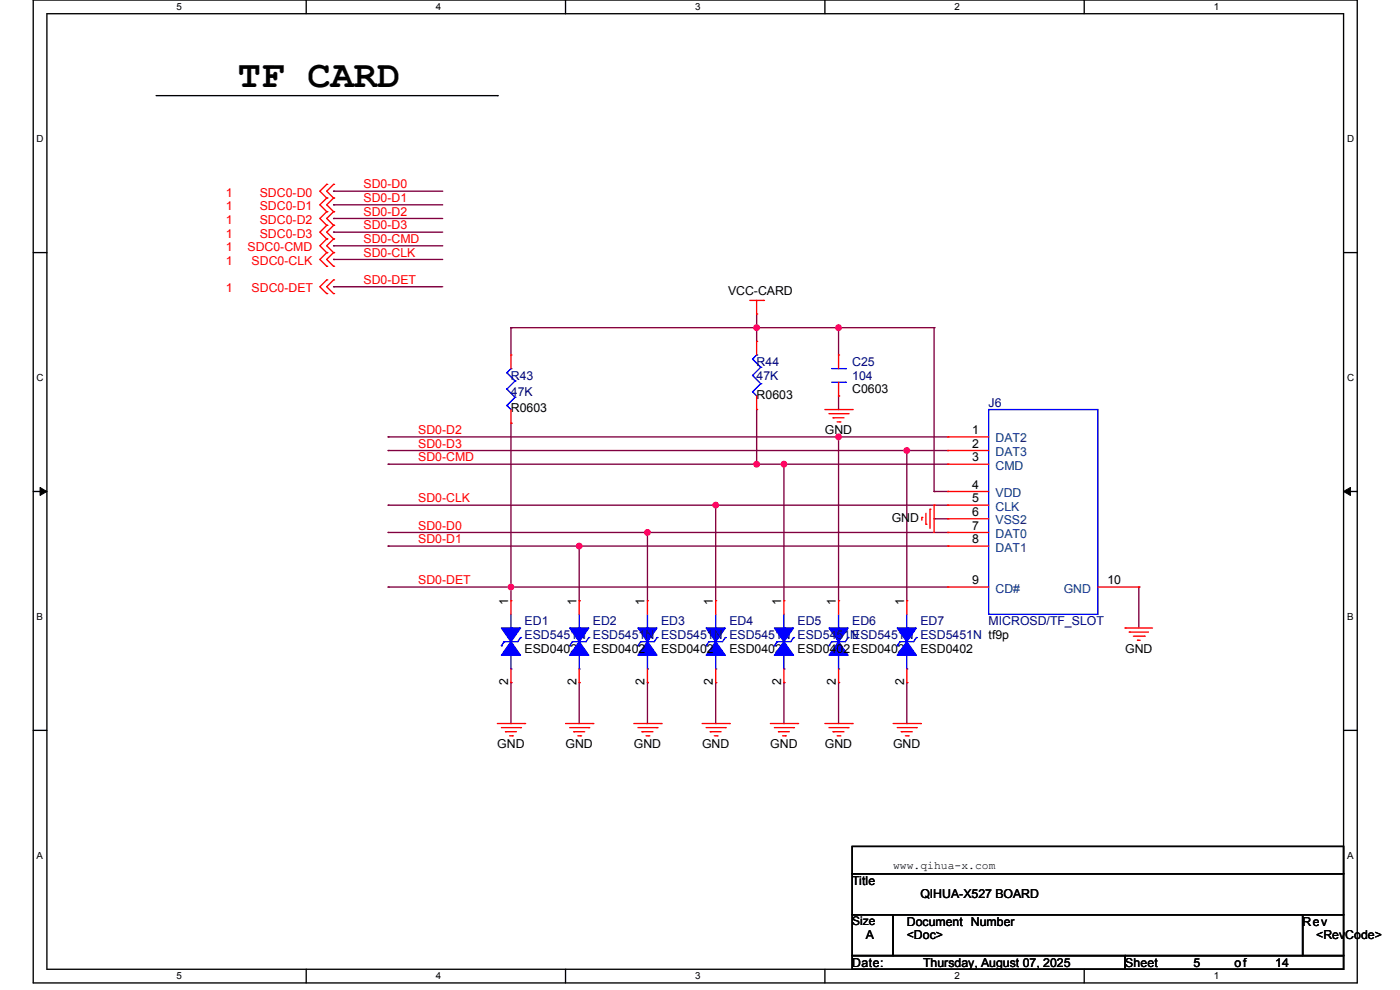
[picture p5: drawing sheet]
<svg xmlns="http://www.w3.org/2000/svg" width="297mm" height="210mm" viewBox="0 0 297 210" stroke-linecap="round" stroke-linejoin="round" font-family="sans-serif">
<path d="M7 0h280.9v208.5h-280.9zM9.9 2.9h275.1v202.7h-275.1z" fill="none" stroke="#000" stroke-width=".29"/>
<g fill="#fff">
<path d="M37.5 .3h1.1v2.3h-1.1z"/>
<path d="M37.5 205.9h1.1v2.3h-1.1z"/>
</g>
<path d="M65 0v2.9M65 205.6v2.9" fill="none" stroke="#000" stroke-width=".29"/>
<g fill="#fff">
<path d="M92.5 .3h1.1v2.3h-1.1z"/>
<path d="M92.5 205.9h1.1v2.3h-1.1z"/>
</g>
<path d="M120 0v2.9M120 205.6v2.9" fill="none" stroke="#000" stroke-width=".29"/>
<g fill="#fff">
<path d="M147.5 .3h1.1v2.3h-1.1z"/>
<path d="M147.5 205.9h1.1v2.3h-1.1z"/>
</g>
<path d="M175 0v2.9M175 205.6v2.9" fill="none" stroke="#000" stroke-width=".29"/>
<g fill="#fff">
<path d="M202.5 .3h1.2v2.3h-1.2z"/>
<path d="M202.5 205.9h1.2v2.3h-1.2z"/>
</g>
<path d="M230 0v2.9M230 205.6v2.9" fill="none" stroke="#000" stroke-width=".29"/>
<g fill="#fff">
<path d="M257.5 .3h1.2v2.3h-1.2z"/>
<path d="M257.5 205.9h1.2v2.3h-1.2z"/>
<path d="M7.8 28.2h1.5v2.4h-1.5z"/>
<path d="M285.8 28.2h1.5v2.4h-1.5z"/>
<path d="M7.8 78.9h1.5v2.3h-1.5z"/>
<path d="M285.8 78.9h1.5v2.3h-1.5z"/>
</g>
<path d="M7 53.6h2.9M285 53.6h2.9" fill="none" stroke="#000" stroke-width=".29"/>
<g fill="#fff">
<path d="M7.8 129.6h1.4v2.3h-1.4z"/>
<path d="M285.8 129.6h1.3v2.3h-1.3z"/>
</g>
<path d="M7 104.3h2.9M285 104.3h2.9" fill="none" stroke="#000" stroke-width=".29"/>
<path d="M8.5 103.4l1.4 .9-1.4 .8zM285 104.3l1.5-.9v1.7z" fill="#000" stroke="#000" stroke-width=".21"/>
<g fill="#fff">
<path d="M7.8 180.3h1.4v2.3h-1.4z"/>
<path d="M285.8 180.3h1.3v2.3h-1.3z"/>
</g>
<path d="M33.1 20.3h72.4M105.5 20.3h.1M7 154.9h2.9M285 154.9h2.9M180.8 179.5h104.2v5.8h-104.2zM180.8 185.3h104.2v8.7h-104.2zM180.8 194h8.7v8.7h-8.7zM189.5 194h86.8v8.7h-86.8zM276.3 194h8.7v8.7h-8.7zM180.8 202.7h57.9v2.9h-57.9zM238.7 202.7h46.3v2.9h-46.3z" fill="none" stroke="#000" stroke-width=".29"/>
<g fill="none" stroke="#800040" stroke-width=".29">
<path d="M70.8 46.3h.1M70.8 49.2h.1M70.8 55h.1M70.8 43.4h.1M70.8 52.1h.1M70.8 40.6h.1M70.8 46.3h23.1M70.8 49.2h23.1M70.8 55h23.1M70.8 43.4h23.1M70.8 52.1h23.1M70.8 40.6h23.1"/>
<path d="M70.8 60.8h.1M70.8 60.8h23.1M108.4 69.5h.1M108.4 69.5v5.8M108.4 69.5h89.8M160.5 69.5h.1M160.5 66.6v5.8M177.9 69.5h.1M177.9 69.5v5.8M198.2 69.5h.1M198.2 69.5v34.8M82.3 95.6h.1"/>
<path d="M82.3 98.5h.1M82.3 92.7h.1M82.3 92.7h118.8M82.3 95.6h118.8M82.3 98.5h118.8M108.4 89.8h.1M108.4 89.8v37.6M160.5 98.5h.1M160.5 86.9v11.6M166.3 98.5h.1M166.3 98.5v28.9M177.9 92.7h.1"/>
<path d="M177.9 84h.1M177.9 84v2.9M177.9 92.7v34.7M192.4 95.6h.1M192.4 95.6v31.8M82.3 115.8h.1M82.3 112.9h.1M82.3 107.2h.1M82.3 112.9h118.8M82.3 115.8h118.8M82.3 107.2h118.8M122.9 115.8h.1"/>
<path d="M122.9 115.8v11.6M137.4 112.9h.1M137.4 112.9v14.5M151.8 107.2h.1M151.8 107.2v20.2M198.2 104.3h.1M198.2 110h.1M198.2 104.3h2.9M198.2 110h2.9M82.3 124.5h.1M82.3 124.5h118.8M108.4 124.5h.1"/>
<path d="M122.9 127.4h.1M241.6 124.5h.1M241.6 124.5v8.7M108.4 144.8h.1M108.4 144.8v8.7M122.9 144.8h.1M122.9 144.8v8.7M137.4 144.8h.1M137.4 144.8v8.7M151.8 144.8h.1M151.8 144.8v8.7M166.3 144.8h.1"/>
<path d="M166.3 144.8v8.7M177.9 144.8h.1M177.9 144.8v8.7M192.4 144.8h.1M192.4 144.8v8.7"/>
</g>
<g fill="#f0f" stroke="#f0f" stroke-width=".29">
<circle cx="137.3" cy="112.9" r=".57"/>
<circle cx="122.9" cy="115.8" r=".57"/>
<circle cx="160.5" cy="98.5" r=".58"/>
<circle cx="177.9" cy="92.7" r=".57"/>
<circle cx="177.9" cy="69.5" r=".58"/>
<circle cx="160.5" cy="69.5" r=".58"/>
<circle cx="151.8" cy="107.1" r=".57"/>
<circle cx="108.4" cy="124.5" r=".57"/>
<circle cx="166.3" cy="98.5" r=".57"/>
<circle cx="192.4" cy="95.6" r=".58"/>
</g>
<g fill="none" stroke="#f00" stroke-width=".29">
<path d="M69.3 39.1h.1M69.3 39.1l-1.4 1.5 1.4 1.4M70.8 39.1h.1M70.8 39.1l-1.5 1.5 1.5 1.4M69.3 53.6h.1M69.3 56.5h.1M69.3 47.8h.1M69.3 50.7h.1M69.3 44.9h.1M69.3 59.4h.1M69.3 42h.1M69.3 53.6l-1.4 1.4 1.4 1.5"/>
<path d="M69.3 47.8l-1.4 1.4 1.4 1.5M69.3 44.9l-1.4 1.4 1.4 1.5M69.3 50.7l-1.4 1.4 1.4 1.5M69.3 59.4l-1.4 1.4 1.4 1.5M69.3 42l-1.4 1.4 1.4 1.5M70.8 53.6h.1M70.8 56.5h.1M70.8 47.8h.1M70.8 50.7h.1M70.8 44.9h.1M70.8 59.4h.1M70.8 42h.1"/>
<path d="M70.8 53.6l-1.5 1.4 1.5 1.5M70.8 47.8l-1.5 1.4 1.5 1.5M70.8 44.9l-1.5 1.4 1.5 1.5M70.8 50.7l-1.5 1.4 1.5 1.5M70.8 59.4l-1.5 1.4 1.5 1.5M70.8 42l-1.5 1.4 1.5 1.5M69.3 62.3h.1M70.8 62.3h.1M108.4 75.3h.1M108.4 75.3v2.9M159.1 63.7h2.9M160.5 66.6h.1"/>
<path d="M160.5 72.4h.1M160.5 63.7v2.9M160.5 72.4v2.9M162 63.7h.1M177.9 75.3h.1M177.9 75.3v2.9M108.4 89.8h.1M108.4 86.9v2.9M160.5 86.9h.1M160.5 84v2.9M175 86.9h5.8M175.9 87.7h4"/>
<path d="M176.7 88.6h.1M176.7 88.6h2.3M177.6 89.5h.6M177.9 84h.1M177.9 81.1v2.9M178.2 89.5h.1M179.9 87.7h.1M180.8 86.9h.1M201.1 95.6h.1M201.1 98.5h.1M201.1 92.7h.1M201.1 95.6h8.6"/>
<path d="M201.1 98.5h8.6M201.1 92.7h8.6M195.6 109.8h.1M195.6 109.8v.5M196.4 111.2h.1M196.4 108.9v2.3M197.3 108h.1M197.3 108v4.1M198.2 107.2h.1M198.2 107.2v5.7M201.1 104.3h.1M201.1 107.2h.1"/>
<path d="M201.1 110h.1M201.1 112.9h.1M201.1 115.8h.1M201.1 104.3h8.6M201.1 107.2h8.6M201.1 110h8.6M201.1 112.9h8.6M201.1 115.8h8.6M108.4 127.4h.1M108.4 127.4v2.9M122.9 127.4h.1M122.9 127.4v2.9"/>
<path d="M137.4 127.4h.1M137.4 127.4v2.9M151.8 127.4h.1M151.8 127.4v2.9M166.3 127.4h.1M166.3 127.4v2.9M177.9 127.4h.1M177.9 127.4v2.9M192.4 127.4h.1M192.4 127.4v2.9M201.1 124.5h.1M201.1 124.5h8.6"/>
<path d="M232.9 124.5h8.7M238.7 133.2h.1M238.7 133.2h5.8M239.6 134.1h.1M239.6 134.1h4M240.4 134.9h2.3M241.3 135.8h.1M241.3 135.8h.6M241.6 124.5h.1M242.7 134.9h.1M105.5 153.5h5.8M106.4 154.3h4"/>
<path d="M107.2 155.2h.1M107.2 155.2h2.4M108.1 156.1h.6M108.4 144.8h.1M108.4 141.9v2.9M108.7 156.1h.1M110.4 154.3h.1M111.3 153.5h.1M120 153.5h5.8M120.9 154.3h4M121.7 155.2h.1M121.7 155.2h2.3"/>
<path d="M122.6 156.1h.6M122.9 144.8h.1M122.9 141.9v2.9M123.2 156.1h.1M124.9 154.3h.1M125.8 153.5h.1M134.5 153.5h5.8M135.3 154.3h4.1M136.2 155.2h.1M136.2 155.2h2.3M137.1 156.1h.5M137.4 144.8h.1"/>
<path d="M137.4 141.9v2.9M137.6 156.1h.1M139.4 154.3h.1M140.3 153.5h.1M148.9 153.5h5.8M149.8 154.3h4.1M150.7 155.2h.1M150.7 155.2h2.3M151.5 156.1h.6M151.8 144.8h.1M151.8 141.9v2.9M152.1 156.1h.1"/>
<path d="M153.9 154.3h.1M154.7 153.5h.1M163.4 153.5h5.8M164.3 154.3h4M165.2 155.2h.1M165.2 155.2h2.3M166 156.1h.6M166.3 144.8h.1M166.3 141.9v2.9M166.6 156.1h.1M168.3 154.3h.1M169.2 153.5h.1"/>
<path d="M175 153.5h5.8M175.9 154.3h4M176.7 155.2h.1M176.7 155.2h2.3M177.6 156.1h.6M177.9 144.8h.1M177.9 141.9v2.9M178.2 156.1h.1M179.9 154.3h.1M180.8 153.5h.1M189.5 153.5h5.8M190.3 154.3h4.1"/>
<path d="M191.2 155.2h.1M191.2 155.2h2.3M192.1 156.1h.6M192.4 144.8h.1M192.4 141.9v2.9M192.7 156.1h.1M194.4 154.3h.1M195.3 153.5h.1"/>
</g>
<g fill="none" stroke="#00f" stroke-width=".29">
<path d="M107.5 79.1h.1M107.5 79.1l1.8 1.7M108.4 78.2h.1M108.4 78.2l-.9 .9M159.6 79.6h.1M159.6 76.2h.1M159.6 79.6l1.8 1.8M159.6 76.2l1.8 1.7M160.5 75.3h.1M160.5 75.3l-.9 .9M161.4 77.9h.1M161.4 77.9l-1.8 1.7"/>
<path d="M176.4 78.2h2.9M179.3 78.2h.1M107.5 86h.1M107.5 82.5h.1M107.5 86l.9 .9M107.5 82.5l1.8 1.8M109.3 84.3h.1M109.3 80.8h.1M109.3 84.3l-1.8 1.7M109.3 80.8l-1.8 1.7M159.6 83.1h.1M159.6 83.1l.9 .9"/>
<path d="M161.4 81.4h.1M161.4 81.4l-1.8 1.7M176.4 81.1h2.9M179.3 81.1h.1M209.7 86.9h23.2v43.4h-23.2zM106.4 137h.1M107 136.1h.1M107 136.1l-.6 .9M108.4 133.2h.1M108.4 130.3v2.9M108.4 139v2.9M110.4 135.2h.1"/>
<path d="M110.4 135.2l-.6 .9h-2.8M120.9 137h.1M121.4 136.1h.1M121.4 136.1l-.5 .9M122.9 133.2h.1M122.9 130.3v2.9M122.9 139v2.9M124.9 135.2h.1M124.9 135.2l-.6 .9h-2.9M135.3 137h.1M135.9 136.1h.1M135.9 136.1l-.6 .9"/>
<path d="M137.4 133.2h.1M137.4 130.3v2.9M137.4 139v2.9M139.4 135.2h.1M139.4 135.2l-.6 .9h-2.9M149.8 137h.1M150.4 136.1h.1M150.4 136.1l-.6 .9M151.8 133.2h.1M151.8 130.3v2.9M151.8 139v2.9M153.9 135.2h.1"/>
<path d="M153.9 135.2l-.6 .9h-2.9M164.3 137h.1M164.9 136.1h.1M164.9 136.1l-.6 .9M166.3 133.2h.1M166.3 130.3v2.9M166.3 139v2.9M168.3 135.2h.1M168.3 135.2l-.5 .9h-2.9M175.9 137h.1M176.4 136.1h.1M176.4 136.1l-.5 .9"/>
<path d="M177.9 133.2h.1M177.9 130.3v2.9M177.9 139v2.9M179.9 135.2h.1M179.9 135.2l-.6 .9h-2.9M190.3 137h.1M190.9 136.1h.1M190.9 136.1l-.6 .9M192.4 133.2h.1M192.4 130.3v2.9M192.4 139v2.9M194.4 135.2h.1"/>
<path d="M194.4 135.2l-.6 .9h-2.9M108.4 141.9h.1M122.9 141.9h.1M137.4 141.9h.1M151.8 141.9h.1M166.3 141.9h.1M177.9 141.9h.1M192.4 141.9h.1"/>
</g>
<g fill="#00f" stroke="#00f" stroke-width=".29">
<path d="M106.4 133.2h4l-2 2.9z" fill-rule="evenodd"/>
<path d="M108.4 136.1l2 2.9h-4z" fill-rule="evenodd"/>
<path d="M149.8 133.2h4.1l-2.1 2.9z" fill-rule="evenodd"/>
<path d="M151.8 136.1l2.1 2.9h-4.1z" fill-rule="evenodd"/>
<path d="M175.9 133.2h4l-2 2.9z" fill-rule="evenodd"/>
<path d="M177.9 136.1l2 2.9h-4z" fill-rule="evenodd"/>
<path d="M135.3 133.2h4.1l-2 2.9z" fill-rule="evenodd"/>
<path d="M137.4 136.1l2 2.9h-4.1z" fill-rule="evenodd"/>
<path d="M164.3 133.2h4l-2 2.9z" fill-rule="evenodd"/>
<path d="M166.3 136.1l2 2.9h-4z" fill-rule="evenodd"/>
<path d="M120.9 133.2h4l-2 2.9z" fill-rule="evenodd"/>
<path d="M122.9 136.1l2 2.9h-4z" fill-rule="evenodd"/>
<path d="M190.3 133.2h4.1l-2 2.9z" fill-rule="evenodd"/>
<path d="M192.4 136.1l2 2.9h-4.1z" fill-rule="evenodd"/>
</g>
<text font-size="8.2" x="50.5" y="18.4">TF CARD</text>
<g font-size="2.6" fill="#f00">
<text x="47.9" y="41.7">1</text>
<text x="55.1" y="41.7">SDC0-D0</text>
<text x="77.1" y="40">SD0-D0</text>
<text x="47.9" y="47.5">1</text>
<text x="47.9" y="44.6">1</text>
<text x="55.1" y="47.5">SDC0-D2</text>
<text x="55.1" y="44.6">SDC0-D1</text>
<text x="77.1" y="45.8">SD0-D2</text>
<text x="77.1" y="42.9">SD0-D1</text>
<text x="47.9" y="50.4">1</text>
<text x="47.9" y="53.3">1</text>
<text x="52.5" y="53.3">SDC0-CMD</text>
<text x="55.1" y="50.4">SDC0-D3</text>
<text x="77.1" y="48.7">SD0-D3</text>
<text x="77.1" y="51.6">SD0-CMD</text>
<text x="47.9" y="56.2">1</text>
<text x="53.4" y="56.2">SDC0-CLK</text>
<text x="77.1" y="54.5">SD0-CLK</text>
<text x="47.9" y="62">1</text>
<text x="53.4" y="62">SDC0-DET</text>
<text x="77.1" y="60.2">SD0-DET</text>
<text x="88.7" y="95">SD0-D3</text>
<text x="88.7" y="92.1">SD0-D2</text>
<text x="88.7" y="97.9">SD0-CMD</text>
<text x="88.7" y="106.6">SD0-CLK</text>
<text x="88.7" y="112.4">SD0-D0</text>
<text x="88.7" y="115.3">SD0-D1</text>
<text x="88.7" y="123.9">SD0-DET</text>
</g>
<g font-size="2.6">
<text x="154.4" y="62.6">VCC-CARD</text>
<text x="180.8" y="83.4">C0603</text>
<text x="108.4" y="87.5">R0603</text>
<text x="160.5" y="84.6">R0603</text>
<text x="175" y="92.1">GND</text>
<text x="206.3" y="95">2</text>
<text x="206.3" y="92.1">1</text>
<text x="206.3" y="97.9">3</text>
<text x="206.3" y="103.7">4</text>
<text x="206.3" y="106.6">5</text>
<text x="189.2" y="110.6">GND</text>
<text x="206.3" y="109.5">6</text>
<text x="206.3" y="112.4">7</text>
<text x="206.3" y="115.2">8</text>
<text x="206.3" y="123.9">9</text>
<text x="234.9" y="123.9">10</text>
<text x="107.8" y="128.3" transform="rotate(-90 107.8 128.3)">1</text>
<text x="122.3" y="128.3" transform="rotate(-90 122.3 128.3)">1</text>
<text x="136.8" y="128.3" transform="rotate(-90 136.8 128.3)">1</text>
<text x="151.2" y="128.3" transform="rotate(-90 151.2 128.3)">1</text>
<text x="165.7" y="128.3" transform="rotate(-90 165.7 128.3)">1</text>
<text x="177.3" y="128.3" transform="rotate(-90 177.3 128.3)">1</text>
<text x="191.8" y="128.3" transform="rotate(-90 191.8 128.3)">1</text>
<text x="111.3" y="138.5">ESD0402</text>
<text x="125.8" y="138.5">ESD0402</text>
<text x="140.2" y="138.5">ESD0402</text>
<text x="154.7" y="138.5">ESD0402</text>
<text x="169.2" y="138.5">ESD0402ESD0402</text>
<text x="195.3" y="138.5">ESD0402</text>
<text x="238.7" y="138.5">GND</text>
<text x="107.8" y="145.4" transform="rotate(-90 107.8 145.4)">2</text>
<text x="122.3" y="145.4" transform="rotate(-90 122.3 145.4)">2</text>
<text x="136.8" y="145.4" transform="rotate(-90 136.8 145.4)">2</text>
<text x="151.2" y="145.4" transform="rotate(-90 151.2 145.4)">2</text>
<text x="165.7" y="145.4" transform="rotate(-90 165.7 145.4)">2</text>
<text x="177.3" y="145.4" transform="rotate(-90 177.3 145.4)">2</text>
<text x="191.8" y="145.4" transform="rotate(-90 191.8 145.4)">2</text>
<text x="105.5" y="158.7">GND</text>
<text x="120" y="158.7">GND</text>
<text x="134.5" y="158.7">GND</text>
<text x="148.9" y="158.7">GND</text>
<text x="163.4" y="158.7">GND</text>
<text x="175" y="158.7">GND</text>
<text x="189.5" y="158.7">GND</text>
<text x="180.8" y="187.7">Title</text>
<text x="195.3" y="190.6">QIHUA-X527 BOARD</text>
<text x="192.4" y="196.4">Document Number</text>
<text x="276.3" y="196.4">Rev</text>
<text x="183.7" y="199.3">A</text>
<text x="192.4" y="199.3">&lt;Doc&gt;</text>
<text x="279.2" y="199.3">&lt;RevCode&gt;</text>
<text x="180.8" y="205">Date:</text>
<text x="195.8" y="205">Thursday, August 07, 2025</text>
<text x="238.7" y="205">Sheet</text>
<text x="253.2" y="205">5</text>
<text x="261.9" y="205">of</text>
<text x="270.5" y="205">14</text>
</g>
<g font-size="2.6" fill="#000080">
<text x="160.5" y="77.6">R44</text>
<text x="180.8" y="77.6">C25</text>
<text x="108.4" y="80.5">R43</text>
<text x="160.5" y="80.5">47K</text>
<text x="180.8" y="80.5">104</text>
<text x="108.4" y="84">47K</text>
<text x="209.7" y="86.3">J6</text>
<text x="111.3" y="132.7">ED1</text>
<text x="111.3" y="135.6">ESD5451N ESD5451N ESD5451N ESD5451N ESD5451N</text>
<text x="125.8" y="132.7">ED2</text>
<text x="140.2" y="132.7">ED3</text>
<text x="154.7" y="132.7">ED4</text>
<text x="169.2" y="132.7">ED5</text>
<text x="180.8" y="132.7">ED6</text>
<text x="180.8" y="135.6">ESD5451N ESD5451N tf9p</text>
<text x="195.3" y="132.7">ED7</text>
<text x="209.7" y="132.7">MICROSD/TF_SLOT</text>
</g>
<g font-size="2.6" fill="#004080">
<text x="211.2" y="93.9">DAT2</text>
<text x="211.2" y="96.7">DAT3</text>
<text x="211.2" y="99.6">CMD</text>
<text x="211.2" y="105.4">VDD</text>
<text x="211.2" y="108.3">CLK</text>
<text x="211.2" y="111.2">VSS2</text>
<text x="211.2" y="114.1">DAT0</text>
<text x="211.2" y="117">DAT1</text>
<text x="211.2" y="125.7">CD#</text>
<text x="225.7" y="125.7">GND</text>
</g>
<text font-size="2.5" x="180.8" y="196.3">Size</text>
<text font-size="2.4" x="189.5" y="184.4">www.qihua-x.com</text>
<g font-size="2.1">
<text x="37.5" y="2.2">5</text>
<text x="92.5" y="2.2">4</text>
<text x="147.5" y="2.2">3</text>
<text x="202.5" y="2.2">2</text>
<text x="257.5" y="2.2">1</text>
<text x="7.8" y="30.1">D</text>
<text x="285.8" y="30.1">D</text>
<text x="7.8" y="80.8">C</text>
<text x="285.8" y="80.8">C</text>
<text x="7.8" y="131.5">B</text>
<text x="285.8" y="131.5">B</text>
<text x="7.8" y="182.1">A</text>
<text x="285.8" y="182.1">A</text>
<text x="37.5" y="207.8">5</text>
<text x="92.5" y="207.8">4</text>
<text x="147.5" y="207.8">3</text>
<text x="202.5" y="207.8">2</text>
<text x="257.5" y="207.8">1</text>
</g>
</svg>
